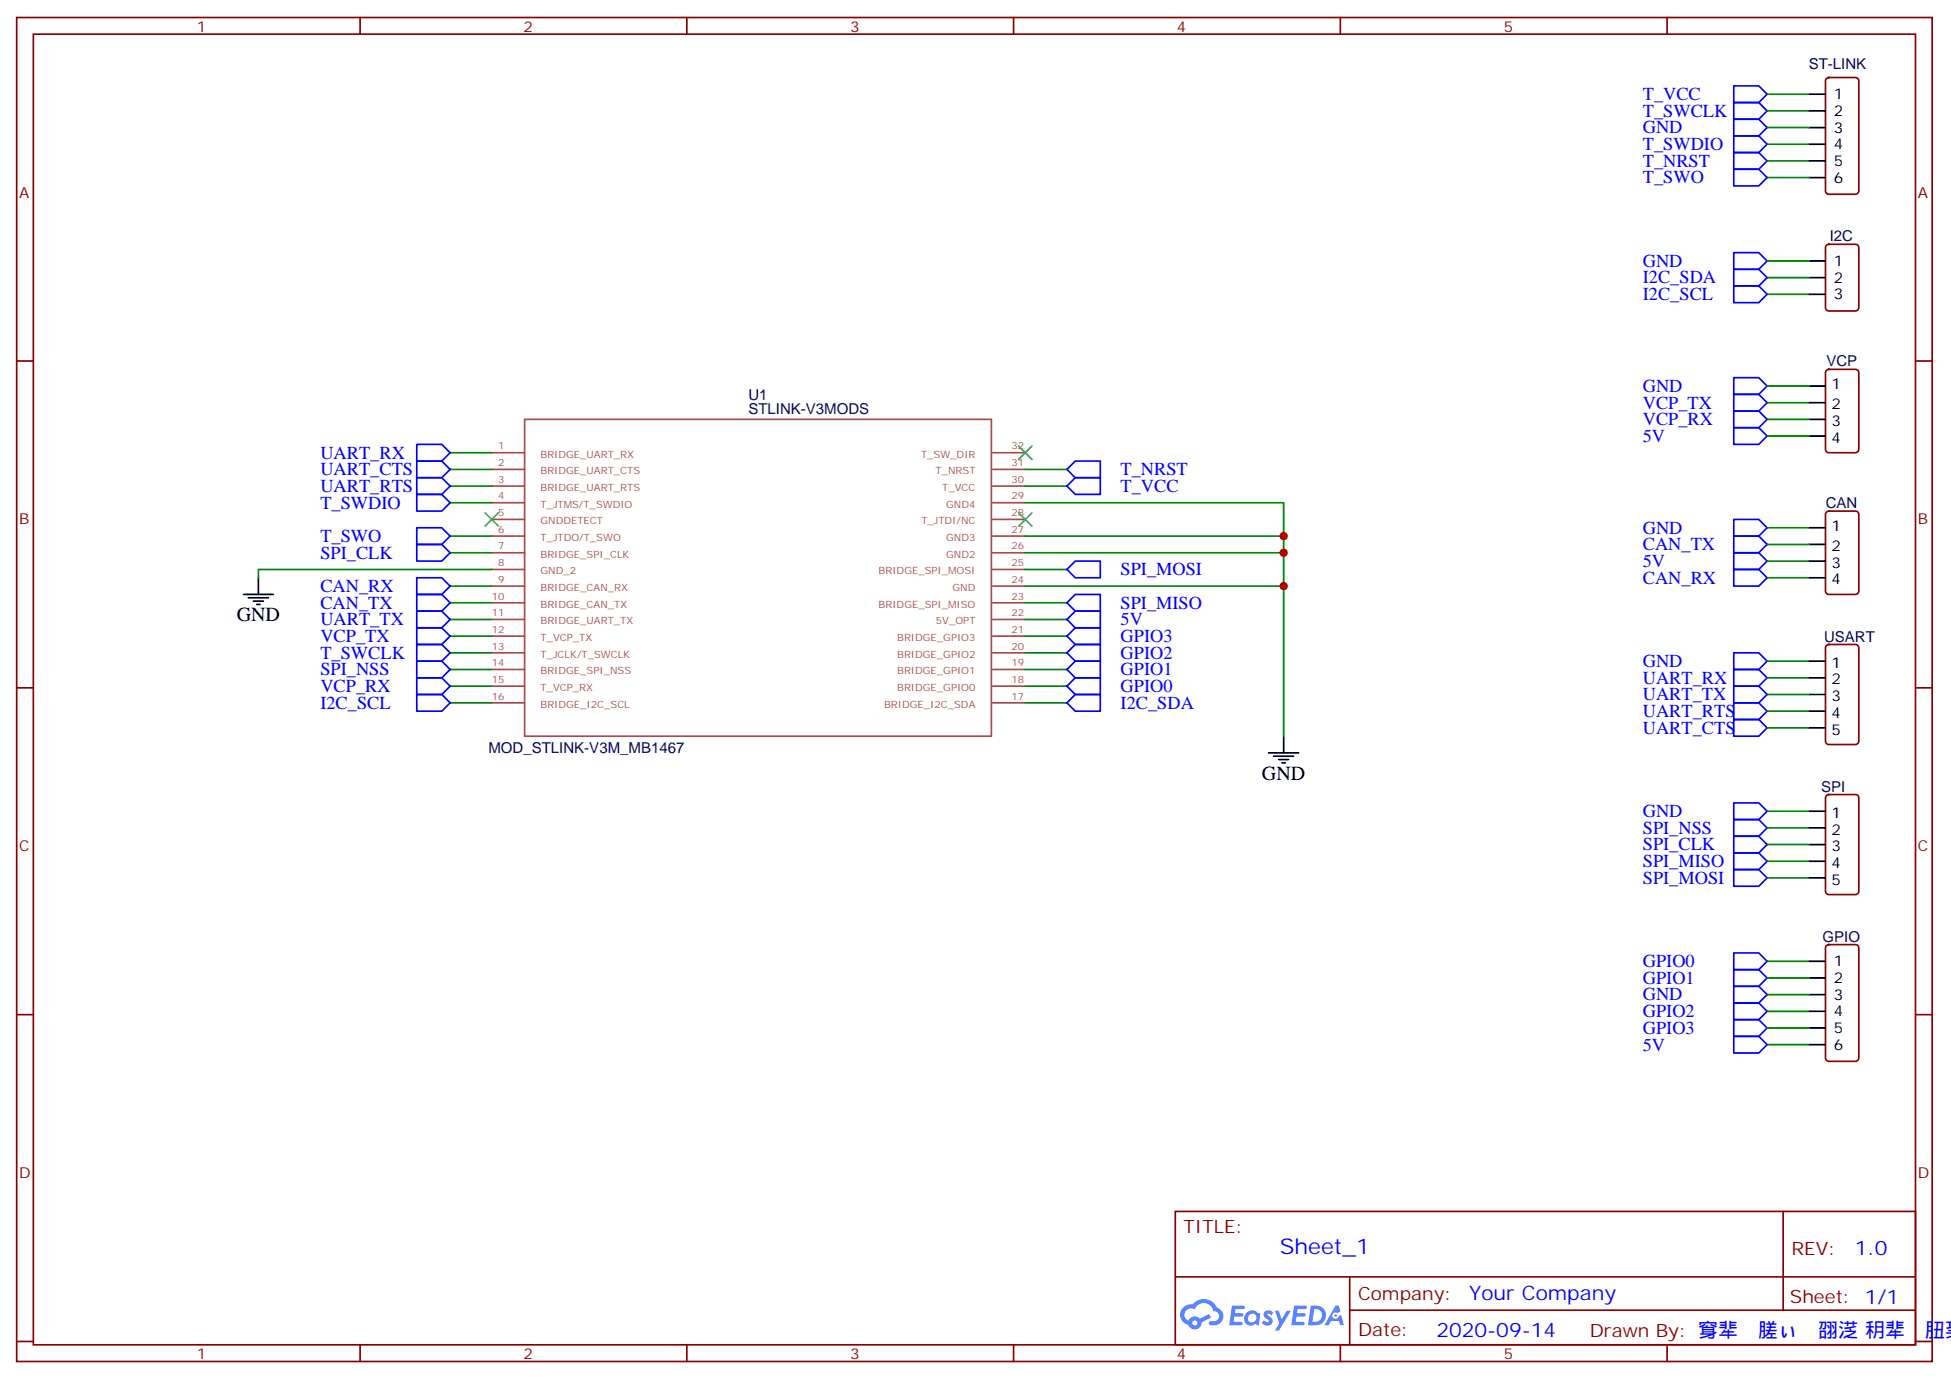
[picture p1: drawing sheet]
<svg xmlns="http://www.w3.org/2000/svg" width="413mm" height="292mm" viewBox="0 0 413 292" stroke-linecap="round" stroke-linejoin="round" font-family="sans-serif">
<g fill="none" stroke="#870000" stroke-width=".35">
<path d="M3.5 3.7h405.4v284.3h-405.4zM7.1 7.2h398.2v277.3h-398.2zM76.2 3.7v3.5M145.3 3.7v3.5M214.5 3.7v3.5M283.6 3.7v3.5M352.8 3.7v3.5M3.5 76.4h3.6M405.3 76.4h3.6M3.5 145.5h3.6M405.3 145.5h3.6M3.5 214.7h3.6"/>
<path d="M405.3 214.7h3.6M248.7 256.3h156.6v28.2h-156.6zM377.3 256.3v20.9M248.7 270.1h156.5M285.6 277.2h119.6M285.6 270.1v14.2M3.5 283.8h3.6M76.2 284.5v3.5M145.3 284.5v3.5M214.5 284.5v3.5M283.6 284.5v3.5M352.8 284.5v3.5"/>
<path d="M405.3 283.8h3.6"/>
</g>
<g fill="#5487ff">
<path d="M267.7 277.5a1.22 1.22 0 0 1 1.7 .2l-.4 .6a.47 .47 0 0 0-.3-.4 .47 .47 0 0 0-.5 .2v.1a1.55 1.55 0 0 1 1.1 1.5 1.34 1.34 0 0 1-2.3 .2l.5-.6 .7 .5a.29 .29 0 0 0 .3-.3 .29 .29 0 0 0-.2-.3 1.04 1.04 0 0 1-.6-1.7z"/>
<path d="M260.7 276.2h2.1a.43 .43 0 0 1 .5 .1 .43 .43 0 0 1 .1 .5l-.3 .2h-1.7l-.1 .8h1.5a.37 .37 0 0 1 .3 .4 .37 .37 0 0 1-.3 .4h-1.6l-.2 1.1h1.3a.43 .43 0 0 1 .5 0 .43 .43 0 0 1 .1 .5l-.3 .2h-2.5z"/>
<path d="M273.8 276.2h2.2a.43 .43 0 0 1 .4 .1 .43 .43 0 0 1 .1 .5l-.3 .2h-1.6l-.2 .8h1.6a.37 .37 0 0 1 .3 .4 .37 .37 0 0 1-.4 .4l-1.6-.1-.1 1.1h1.3a.43 .43 0 0 1 .4 .1 .43 .43 0 0 1 .1 .5l-.3 .2h-2.4z"/>
<path d="M282.6 276.2h.7l.3 1.3-.6 .3a.69 .69 0 0 0-1 .3 .69 .69 0 0 0 .4 .9 .69 .69 0 0 0 .9-.6l.5-.2 .6 2.2h-.8l-.2-.9h-1.8l-.5 .9h-.8z"/>
<path d="M269.8 277.3h.8l.6 1.8 1.1-1.8h.9l-2.6 4.2h-.8l.9-1.5z"/>
<path d="M277.4 276.2l-.6 4.2h1.3a2.11 2.11 0 0 0 2.5-2.1 2.11 2.11 0 0 0-2.5-2.1zM278.1 277a1.39 1.39 0 0 1 1.7 1.4 1.39 1.39 0 0 1-1.8 1.2h-.3z"/>
<path d="M263.7 277.8a1.47 1.47 0 0 0-.1 2.1 1.47 1.47 0 0 0 2.1 .1l.7 .4 .3-2.3-.2-.3h-.4a1.49 1.49 0 0 0-2.4 0zM264.4 278.2a.92 .92 0 0 1 1.5 .5 .92 .92 0 0 1-1.3 1.1 .9 .9 0 0 1-.2-1.6z"/>
<path d="M250.4 276.6a2.18 2.18 0 0 0 1.1 3.7 1.44 1.44 0 0 0 1.6 .9 1.44 1.44 0 0 0 1.2-1.4l2-1.1-.5-.7-1.9 1a1.47 1.47 0 0 0-2.4 .4 1.39 1.39 0 0 1-.7-1.9 1.39 1.39 0 0 1 2-.5 2.08 2.08 0 0 1 2.2-1.3 2.08 2.08 0 0 1 1.8 1.7 1.07 1.07 0 0 1 1.2 1 1.07 1.07 0 0 1-1 1.1h-.7a.43 .43 0 0 0-.5 .4 .43 .43 0 0 0 .4 .5 2 2 0 0 0 2.4-1 2 2 0 0 0-.7-2.6l-.4-.2a2.98 2.98 0 0 0-5.1-.6l-1.1 .1zM252.3 279.9a.55 .55 0 0 1 1.1 0 .55 .55 0 0 1-1.1 0z"/>
<circle cx="282.6" cy="278.3" r=".26"/>
</g>
<g fill="none" stroke="#a64a4a" stroke-width=".35">
<path d="M104.1 95.8h6.9M104.1 99.3h6.9M111 88.7h98.8v67.1h-98.8zM210 95.8h7M210 99.3h7M104.1 102.8h6.9M104.1 106.4h6.9M104.1 109.9h6.9M104.1 113.4h6.9M104.1 116.9h6.9M210 102.8h7M210 106.4h7"/>
<path d="M210 109.9h7M210 113.4h7M210 116.9h7M104.1 120.5h6.9M104.1 124h6.9M104.1 127.5h6.9M104.1 131.1h6.9M104.1 134.6h6.9M104.1 138.1h6.9M210 120.5h7M210 124h7M210 127.5h7"/>
<path d="M210 131.1h7M210 134.6h7M210 138.1h7M104.1 141.6h6.9M104.1 145.2h6.9M104.1 148.7h6.9M210 141.6h7M210 145.2h7M210 148.7h7"/>
</g>
<path d="M215.5 94.4l2.9 2.8M218.4 94.4l-2.9 2.8M102.7 108.5l2.8 2.8M105.5 108.5l-2.8 2.8M215.5 108.5l2.9 2.8M218.4 108.5l-2.9 2.8" fill="none" stroke="#3c3" stroke-width=".35"/>
<g fill="none" stroke="#000" stroke-width=".35">
<path d="M382.8 19.9h3.5M382.8 23.5h3.5M382.8 27h3.5M382.8 30.5h3.5M382.8 34h3.5M382.8 37.6h3.5M382.8 55.2h3.5M382.8 58.7h3.5M382.8 62.3h3.5M382.8 81.7h3.5M382.8 85.2h3.5M382.8 88.7h3.5"/>
<path d="M382.8 92.3h3.5M382.8 111.7h3.5M382.8 115.2h3.5M382.8 118.7h3.5M51.5 125.8h6.4M52.6 126.5h4.2M53.6 127.2h2.1M54.3 127.9h.7M54.7 122.2v3.6M382.8 122.2h3.5M382.8 139.9h3.5M268.5 159.3h6.3"/>
<path d="M269.5 160h4.3M271.6 155.8v3.5M382.8 143.4h3.5M382.8 146.9h3.5M382.8 150.5h3.5M382.8 154h3.5M270.6 160.7h2.1M271.3 161.4h.7M382.8 171.6h3.5M382.8 175.2h3.5M382.8 178.7h3.5M382.8 182.2h3.5"/>
<path d="M382.8 185.7h3.5M382.8 203.4h3.5M382.8 206.9h3.5M382.8 210.4h3.5M382.8 214h3.5M382.8 217.5h3.5M382.8 221h3.5"/>
</g>
<g fill="none" stroke="#008700" stroke-width=".35">
<path d="M373.9 19.9h8.9M373.9 23.5h8.9M373.9 27h8.9M373.9 30.5h8.9M373.9 34h8.9M373.9 37.6h8.9M373.9 55.2h8.9M373.9 58.7h8.9M373.9 62.3h8.9M95.2 99.3h8.9M95.2 95.8h8.9M217 99.3h8.8"/>
<path d="M373.9 81.7h8.9M373.9 85.2h8.9M373.9 88.7h8.9M373.9 92.3h8.9M95.2 113.4h8.9M95.2 116.9h8.9M95.2 102.8h8.9M95.2 106.4h8.9M217 106.4h54.6v49.4M217 113.4h54.6M217 116.9h54.6M217 102.8h8.8"/>
<path d="M373.9 111.7h8.9M373.9 115.2h8.9M373.9 118.7h8.9M95.2 124h8.9M95.2 127.5h8.9M95.2 131.1h8.9M95.2 134.6h8.9M95.2 138.1h8.9M104.1 120.5h-49.4v1.7M217 124h54.6M217 120.5h8.8M217 127.5h8.8"/>
<path d="M217 131.1h8.8M217 134.6h8.8M217 138.1h8.8M373.9 122.2h8.9M373.9 139.9h8.9M95.2 141.6h8.9M95.2 145.2h8.9M95.2 148.7h8.9M217 141.6h8.8M217 145.2h8.8M217 148.7h8.8M373.9 143.4h8.9"/>
<path d="M373.9 146.9h8.9M373.9 150.5h8.9M373.9 154h8.9M373.9 171.6h8.9M373.9 175.2h8.9M373.9 178.7h8.9M373.9 182.2h8.9M373.9 185.7h8.9M373.9 203.4h8.9M373.9 206.9h8.9M373.9 210.4h8.9M373.9 214h8.9"/>
<path d="M373.9 217.5h8.9M373.9 221h8.9"/>
</g>
<g fill="none" stroke="#00f" stroke-width=".35">
<path d="M366.9 18.2h5.3l1.7 1.7-1.7 1.8h-5.3zM366.9 21.7h5.3l1.7 1.8-1.7 1.7h-5.3zM366.9 25.2h5.3l1.7 1.8-1.7 1.8h-5.3zM366.9 28.8h5.3l1.7 1.7-1.7 1.8h-5.3zM366.9 32.3h5.3l1.7 1.7-1.7 1.8h-5.3zM366.9 35.8h5.3l1.7 1.8-1.7 1.7h-5.3zM366.9 53.4h5.3l1.7 1.8-1.7 1.8h-5.3zM366.9 57h5.3l1.7 1.7-1.7 1.8h-5.3zM366.9 60.5h5.3l1.7 1.8-1.7 1.7h-5.3zM366.9 79.9h5.3l1.7 1.8-1.7 1.7h-5.3zM88.2 94h5.3l1.7 1.8-1.7 1.7h-5.3zM88.2 97.5h5.3l1.7 1.8-1.7 1.8h-5.3z"/>
<path d="M225.8 99.3l1.7-1.8h5.3v3.6h-5.3zM366.9 83.4h5.3l1.7 1.8-1.7 1.8h-5.3zM366.9 87h5.3l1.7 1.7-1.7 1.8h-5.3zM366.9 90.5h5.3l1.7 1.8-1.7 1.7h-5.3zM88.2 101.1h5.3l1.7 1.7-1.7 1.8h-5.3zM88.2 104.6h5.3l1.7 1.8-1.7 1.7h-5.3zM88.2 111.7h5.3l1.7 1.7-1.7 1.8h-5.3zM88.2 115.2h5.3l1.7 1.7-1.7 1.8h-5.3zM225.8 102.8l1.7-1.7h5.3v3.5h-5.3zM366.9 109.9h5.3l1.7 1.8-1.7 1.7h-5.3zM366.9 113.4h5.3l1.7 1.8-1.7 1.7h-5.3zM366.9 116.9h5.3l1.7 1.8-1.7 1.8h-5.3z"/>
<path d="M88.2 122.2h5.3l1.7 1.8-1.7 1.8h-5.3zM88.2 125.8h5.3l1.7 1.7-1.7 1.8h-5.3zM88.2 129.3h5.3l1.7 1.8-1.7 1.7h-5.3zM88.2 132.8h5.3l1.7 1.8-1.7 1.7h-5.3zM88.2 136.3h5.3l1.7 1.8-1.7 1.8h-5.3zM88.2 139.9h5.3l1.7 1.7-1.7 1.8h-5.3zM225.8 120.5l1.7-1.8h5.3v3.5h-5.3zM225.8 127.5l1.7-1.7h5.3v3.5h-5.3zM225.8 131.1l1.7-1.8h5.3v3.5h-5.3zM225.8 134.6l1.7-1.8h5.3v3.5h-5.3zM225.8 138.1l1.7-1.8h5.3v3.6h-5.3zM366.9 120.5h5.3l1.7 1.7-1.7 1.8h-5.3z"/>
<path d="M366.9 138.1h5.3l1.7 1.8-1.7 1.7h-5.3zM88.2 143.4h5.3l1.7 1.8-1.7 1.7h-5.3zM88.2 146.9h5.3l1.7 1.8-1.7 1.8h-5.3zM225.8 141.6l1.7-1.7h5.3v3.5h-5.3zM225.8 145.2l1.7-1.8h5.3v3.5h-5.3zM225.8 148.7l1.7-1.8h5.3v3.6h-5.3zM366.9 141.6h5.3l1.7 1.8-1.7 1.8h-5.3zM366.9 145.2h5.3l1.7 1.7-1.7 1.8h-5.3zM366.9 148.7h5.3l1.7 1.8-1.7 1.7h-5.3zM366.9 152.2h5.3l1.7 1.8-1.7 1.8h-5.3zM366.9 169.9h5.3l1.7 1.7-1.7 1.8h-5.3zM366.9 173.4h5.3l1.7 1.8-1.7 1.7h-5.3z"/>
<path d="M366.9 176.9h5.3l1.7 1.8-1.7 1.7h-5.3zM366.9 180.4h5.3l1.7 1.8-1.7 1.8h-5.3zM366.9 184h5.3l1.7 1.7-1.7 1.8h-5.3zM366.9 201.6h5.3l1.7 1.8-1.7 1.7h-5.3zM366.9 205.1h5.3l1.7 1.8-1.7 1.8h-5.3zM366.9 208.7h5.3l1.7 1.7-1.7 1.8h-5.3zM366.9 212.2h5.3l1.7 1.8-1.7 1.7h-5.3zM366.9 215.7h5.3l1.7 1.8-1.7 1.8h-5.3zM366.9 219.3h5.3l1.7 1.7-1.7 1.8h-5.3z"/>
</g>
<path d="M386.5 16.6l.5-.2h5.6a.71 .71 0 0 1 .7 .7v23.3a.76 .76 0 0 1-.7 .7h-5.6a.76 .76 0 0 1-.7-.7v-23.3zM386.5 51.9l.5-.2h5.6a.71 .71 0 0 1 .7 .7v12.7a.76 .76 0 0 1-.7 .7h-5.6a.76 .76 0 0 1-.7-.7v-12.7zM386.5 78.3l.5-.2h5.6a.71 .71 0 0 1 .7 .7v16.3a.76 .76 0 0 1-.7 .7h-5.6a.76 .76 0 0 1-.7-.7v-16.3zM386.5 108.3l.5-.2h5.6a.71 .71 0 0 1 .7 .7v16.3a.76 .76 0 0 1-.7 .7h-5.6a.76 .76 0 0 1-.7-.7v-16.3zM386.5 136.6l.5-.3h5.6a.71 .71 0 0 1 .7 .8v19.7a.76 .76 0 0 1-.7 .7h-5.6a.76 .76 0 0 1-.7-.7v-19.7zM386.5 168.3l.5-.2h5.6a.71 .71 0 0 1 .7 .7v19.8a.76 .76 0 0 1-.7 .7h-5.6a.76 .76 0 0 1-.7-.7v-19.8zM386.5 200.1l.5-.3h5.6a.71 .71 0 0 1 .7 .8v23.2a.76 .76 0 0 1-.7 .7h-5.6a.76 .76 0 0 1-.7-.7v-23.2z" fill="none" stroke="#870000" stroke-width=".35"/>
<g fill="#c00">
<circle cx="271.6" cy="113.4" r=".88"/>
<circle cx="271.6" cy="116.9" r=".88"/>
<circle cx="271.6" cy="124" r=".88"/>
</g>
<text font-size="4.6" fill="#00f" x="270.8" y="265.3">Sheet_1</text>
<g font-size="4.2">
<text x="50.1" y="131.4">GND</text>
<text x="267.1" y="164.9">GND</text>
</g>
<g font-size="4.2" fill="#00f">
<text x="392.5" y="265.6">1.0</text>
<text x="310.9" y="275.1">Your Company</text>
<text x="304" y="282.9">2020-09-14</text>
</g>
<g font-size="3.9" fill="#00f">
<text x="347.6" y="21.2">T_VCC</text>
<text x="347.6" y="24.7">T_SWCLK</text>
<text x="347.6" y="28.2">GND</text>
<text x="347.6" y="31.8">T_SWDIO</text>
<text x="347.6" y="35.3">T_NRST</text>
<text x="347.6" y="38.8">T_SWO</text>
<text x="347.6" y="56.4">GND</text>
<text x="347.6" y="60">I2C_SDA</text>
<text x="347.6" y="63.5">I2C_SCL</text>
<text x="347.6" y="82.9">GND</text>
<text x="347.6" y="86.4">VCP_TX</text>
<text x="347.6" y="90">VCP_RX</text>
<text x="347.6" y="93.5">5V</text>
<text x="67.8" y="97">UART_RX</text>
<text x="67.8" y="100.5">UART_CTS</text>
<text x="237.1" y="100.5">T_NRST</text>
<text x="67.8" y="104.1">UART_RTS</text>
<text x="67.8" y="107.6">T_SWDIO</text>
<text x="237.1" y="104.1">T_VCC</text>
<text x="347.6" y="112.9">GND</text>
<text x="67.8" y="114.7">T_SWO</text>
<text x="67.8" y="118.2">SPI_CLK</text>
<text x="347.6" y="116.4">CAN_TX</text>
<text x="347.6" y="119.9">5V</text>
<text x="67.8" y="125.2">CAN_RX</text>
<text x="237.1" y="121.7">SPI_MOSI</text>
<text x="347.6" y="123.5">CAN_RX</text>
<text x="67.8" y="128.8">CAN_TX</text>
<text x="237.1" y="128.8">SPI_MISO</text>
<text x="67.8" y="132.3">UART_TX</text>
<text x="67.8" y="135.8">VCP_TX</text>
<text x="237.1" y="132.3">5V</text>
<text x="237.1" y="135.8">GPIO3</text>
<text x="67.8" y="139.3">T_SWCLK</text>
<text x="67.8" y="142.9">SPI_NSS</text>
<text x="237.1" y="139.3">GPIO2</text>
<text x="237.1" y="142.9">GPIO1</text>
<text x="347.6" y="141.1">GND</text>
<text x="67.8" y="146.4">VCP_RX</text>
<text x="67.8" y="149.9">I2C_SCL</text>
<text x="237.1" y="146.4">GPIO0</text>
<text x="237.1" y="149.9">I2C_SDA</text>
<text x="347.6" y="144.6">UART_RX</text>
<text x="347.6" y="148.2">UART_TX</text>
<text x="347.6" y="151.7">UART_RTS</text>
<text x="347.6" y="155.2">UART_CTS</text>
<text x="347.6" y="172.9">GND</text>
<text x="347.6" y="176.4">SPI_NSS</text>
<text x="347.6" y="179.9">SPI_CLK</text>
<text x="347.6" y="183.4">SPI_MISO</text>
<text x="347.6" y="187">SPI_MOSI</text>
<text x="347.6" y="204.6">GPIO0</text>
<text x="347.6" y="208.1">GPIO1</text>
<text x="347.6" y="211.7">GND</text>
<text x="347.6" y="215.2">GPIO2</text>
<text x="347.6" y="218.7">GPIO3</text>
<text x="347.6" y="222.2">5V</text>
</g>
<g font-size="3.9" fill="#800">
<text x="250.5" y="260.9">TITLE:</text>
<text x="379.1" y="265.6">REV:</text>
<text x="287.4" y="275.1">Company:</text>
<text x="378.7" y="275.7">Sheet: 1/1</text>
<text x="287.4" y="282.8">Date:</text>
<text x="336.4" y="282.8">Drawn By: 䆤㹃푁䐤ぃ푂䎄㴀 䄴㹃됸䏔䅃</text>
</g>
<g font-size="3.2" fill="#800">
<text x="41.6" y="6.7">1</text>
<text x="110.8" y="6.7">2</text>
<text x="179.9" y="6.7">3</text>
<text x="249.1" y="6.7">4</text>
<text x="318.2" y="6.7">5</text>
<text x="4.1" y="41.8">A</text>
<text x="405.9" y="41.8">A</text>
<text x="4.1" y="110.9">B</text>
<text x="405.9" y="110.9">B</text>
<text x="4.1" y="180.1">C</text>
<text x="405.9" y="180.1">C</text>
<text x="4.1" y="249.2">D</text>
<text x="405.9" y="249.2">D</text>
<text x="41.6" y="287.5">1</text>
<text x="110.8" y="287.5">2</text>
<text x="179.9" y="287.5">3</text>
<text x="249.1" y="287.5">4</text>
<text x="318.2" y="287.5">5</text>
</g>
<g font-size="3.2" fill="#000080">
<text x="382.8" y="14.6">ST-LINK</text>
<text x="387.2" y="51.1">I2C</text>
<text x="386.5" y="77.5">VCP</text>
<text x="158.4" y="87.7">STLINK-V3MODS</text>
<text x="158.4" y="84.7">U1</text>
<text x="386.3" y="107.5">CAN</text>
<text x="386" y="135.7">USART</text>
<text x="103.4" y="159.3">MOD_STLINK-V3M_MB1467</text>
<text x="385.4" y="167.5">SPI</text>
<text x="385.7" y="199.2">GPIO</text>
</g>
<g font-size="3.2">
<text x="388.1" y="21">1</text>
<text x="388.1" y="24.5">2</text>
<text x="388.1" y="28">3</text>
<text x="388.1" y="31.6">4</text>
<text x="388.1" y="35.1">5</text>
<text x="388.1" y="38.6">6</text>
<text x="388.1" y="56.3">1</text>
<text x="388.1" y="59.8">2</text>
<text x="388.1" y="63.3">3</text>
<text x="387.6" y="82.4">1</text>
<text x="387.6" y="86.6">2</text>
<text x="387.6" y="90.1">3</text>
<text x="387.6" y="93.7">4</text>
<text x="387.6" y="112.4">1</text>
<text x="387.6" y="116.6">2</text>
<text x="387.6" y="120.1">3</text>
<text x="387.6" y="123.6">4</text>
<text x="387.6" y="141.3">1</text>
<text x="387.6" y="144.8">2</text>
<text x="387.6" y="148.3">3</text>
<text x="387.6" y="151.9">4</text>
<text x="387.6" y="155.4">5</text>
<text x="387.6" y="173">1</text>
<text x="387.6" y="176.6">2</text>
<text x="387.6" y="180.1">3</text>
<text x="387.6" y="183.6">4</text>
<text x="387.6" y="187.1">5</text>
<text x="388.1" y="204.4">1</text>
<text x="388.1" y="208">2</text>
<text x="388.1" y="211.5">3</text>
<text x="388.1" y="215">4</text>
<text x="388.1" y="218.5">5</text>
<text x="388.1" y="222.1">6</text>
</g>
<g font-size="2.1" fill="#a54b4b">
<text x="105.4" y="95.1">1</text>
<text x="214.1" y="95.1">32</text>
<text x="105.4" y="98.6">2</text>
<text x="114.4" y="96.8">BRIDGE_UART_RX</text>
<text x="114.4" y="100.3">BRIDGE_UART_CTS</text>
<text x="194.9" y="96.8">T_SW_DIR</text>
<text x="198" y="100.3">T_NRST</text>
<text x="214.1" y="98.6">31</text>
<text x="105.4" y="102.1">3</text>
<text x="105.4" y="105.7">4</text>
<text x="114.4" y="103.9">BRIDGE_UART_RTS</text>
<text x="114.4" y="107.4">T_JTMS/T_SWDIO</text>
<text x="199.4" y="103.9">T_VCC</text>
<text x="200.2" y="107.4">GND4</text>
<text x="214.1" y="105.7">29</text>
<text x="214.1" y="102.1">30</text>
<text x="105.4" y="109.2">5</text>
<text x="105.4" y="112.7">6</text>
<text x="114.4" y="110.9">GNDDETECT</text>
<text x="195" y="110.9">T_JTDI/NC</text>
<text x="214.1" y="112.7">27</text>
<text x="214.1" y="109.2">28</text>
<text x="105.4" y="116.3">7</text>
<text x="105.4" y="119.8">8</text>
<text x="114.4" y="114.5">T_JTDO/T_SWO</text>
<text x="114.4" y="118">BRIDGE_SPI_CLK</text>
<text x="200.2" y="118">GND2</text>
<text x="200.2" y="114.5">GND3</text>
<text x="214.1" y="119.8">25</text>
<text x="214.1" y="116.3">26</text>
<text x="105.4" y="123.3">9</text>
<text x="114.4" y="121.5">GND_2</text>
<text x="114.4" y="125">BRIDGE_CAN_RX</text>
<text x="185.9" y="121.5">BRIDGE_SPI_MOSI</text>
<text x="201.6" y="125">GND</text>
<text x="214.1" y="123.3">24</text>
<text x="104" y="126.8">10</text>
<text x="104" y="130.4">11</text>
<text x="114.4" y="128.6">BRIDGE_CAN_TX</text>
<text x="185.9" y="128.6">BRIDGE_SPI_MISO</text>
<text x="214.1" y="130.4">22</text>
<text x="214.1" y="126.8">23</text>
<text x="104" y="133.9">12</text>
<text x="104" y="137.4">13</text>
<text x="114.4" y="132.1">BRIDGE_UART_TX</text>
<text x="114.4" y="135.6">T_VCP_TX</text>
<text x="189.9" y="135.6">BRIDGE_GPIO3</text>
<text x="198.1" y="132.1">5V_OPT</text>
<text x="214.1" y="137.4">20</text>
<text x="214.1" y="133.9">21</text>
<text x="104" y="140.9">14</text>
<text x="114.4" y="139.2">T_JCLK/T_SWCLK</text>
<text x="114.4" y="142.7">BRIDGE_SPI_NSS</text>
<text x="189.9" y="142.7">BRIDGE_GPIO1</text>
<text x="189.9" y="139.2">BRIDGE_GPIO2</text>
<text x="214.1" y="140.9">19</text>
<text x="104" y="144.5">15</text>
<text x="104" y="148">16</text>
<text x="114.4" y="146.2">T_VCP_RX</text>
<text x="114.4" y="149.7">BRIDGE_I2C_SCL</text>
<text x="187.1" y="149.7">BRIDGE_I2C_SDA</text>
<text x="189.9" y="146.2">BRIDGE_GPIO0</text>
<text x="214.1" y="148">17</text>
<text x="214.1" y="144.5">18</text>
</g>
</svg>
